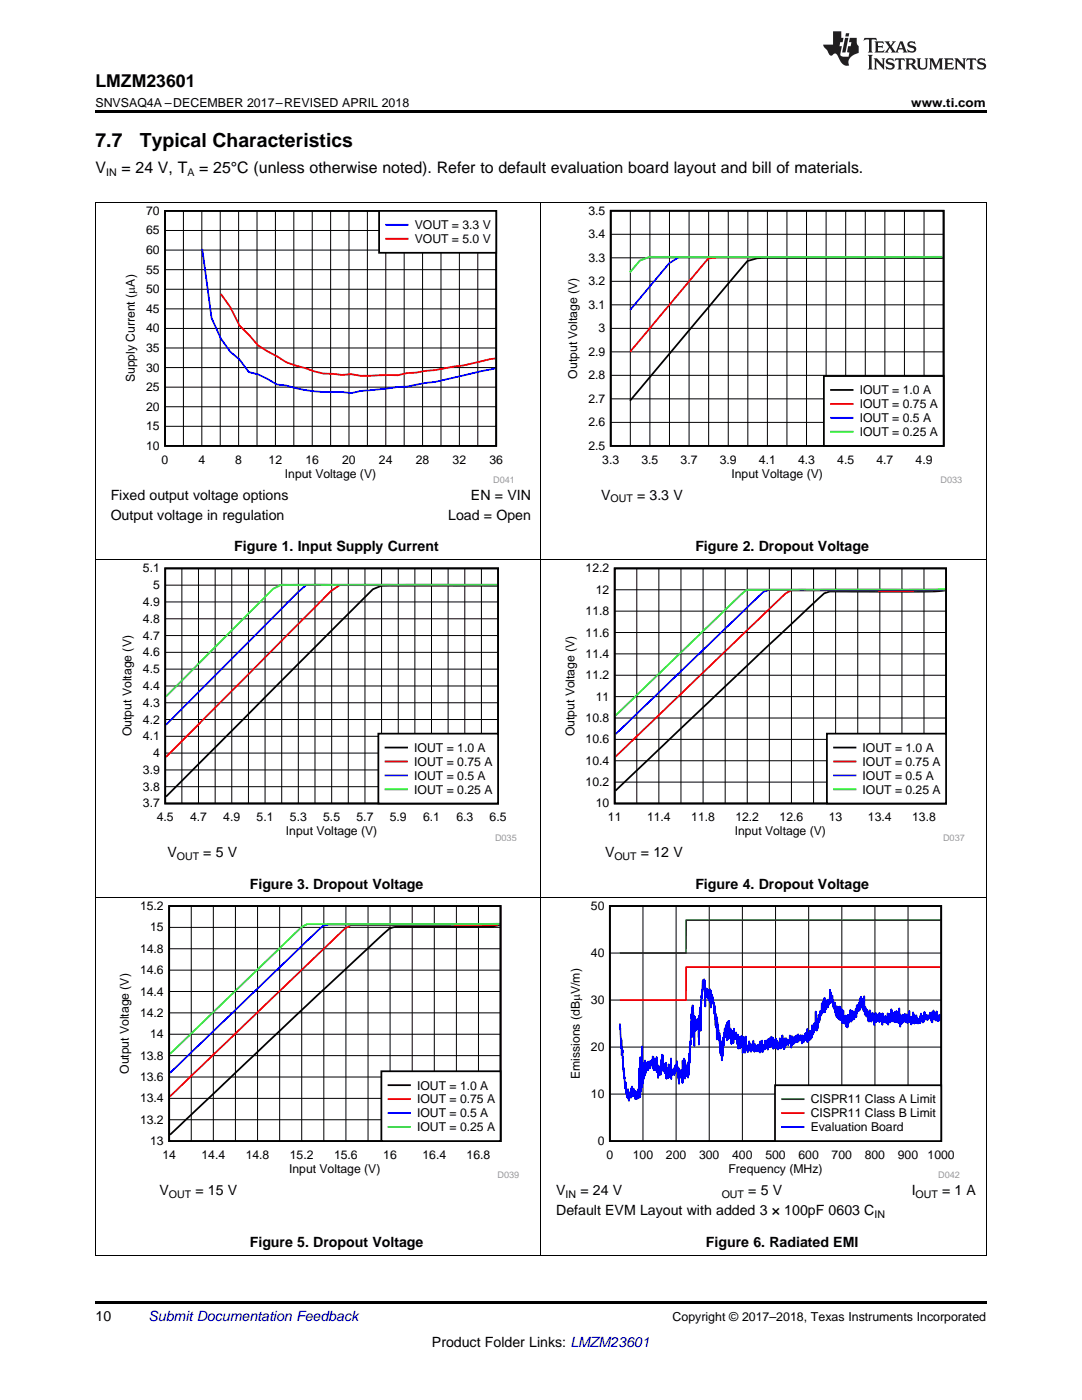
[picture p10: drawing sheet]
<svg xmlns="http://www.w3.org/2000/svg" width="216mm" height="279mm" viewBox="0 0 216 279" stroke-linecap="round" stroke-linejoin="round" font-family="sans-serif">
<path d="M19 250.5h.2zM196.7 250.5h.1zM19 259.7h177.8v.5h-177.8z" fill="#000"/>
<path d="M19.1 179.2v71.3M107.9 179.2v71.3M196.8 179.2v71.3M19 250.5h177.8" fill="none" stroke="#000" stroke-width=".2"/>
<path d="M23.4 179.8h80.2v55.4h-80.2z" fill-rule="evenodd" fill="#fff"/>
<path d="M33.8 180.8h66.1v46.9h-66.1zM99.7 184.6a77 77 0 0 1-10.9 .3h-9.9l-1.1 .4-14.4 13.2-29.5 28" fill="none" stroke="#000" stroke-width=".35"/>
<g fill="none" stroke="#000" stroke-width=".2">
<path d="M33.8 197.9h66.1M33.8 193.6h66.1M33.8 189.3h66.1M33.8 185.1h66.1M38.2 180.8v46.9M42.6 180.8v46.9M47 180.8v46.9M51.4 180.8v46.9M55.8 180.8v46.9M60.2 180.8v46.9M64.6 180.8v46.9M69 180.8v46.9"/>
<path d="M73.4 180.8v46.9M77.8 180.8v46.9M82.3 180.8v46.9M86.7 180.8v46.9M91.1 180.8v46.9M95.5 180.8v46.9M33.8 219.2h66.1M33.8 214.9h66.1M33.8 210.7h66.1M33.8 206.4h66.1M33.8 202.1h66.1M33.8 223.5h66.1"/>
</g>
<path d="M99.7 184.5l-5.4 .2h-24.3l-1.1 .5-35 33.6" fill="none" stroke="#f00" stroke-width=".35"/>
<path d="M99.7 184.4l-34.1 .1-1.1 .2-30.6 29.4" fill="none" stroke="#00f" stroke-width=".35"/>
<path d="M99.7 184.4h-38.5l-1.1 .6-26.2 25.3" fill="none" stroke="#0f0" stroke-width=".35"/>
<path d="M76.1 213.8h23.8v13.9h-23.8z" fill-rule="evenodd" fill="#fff"/>
<path d="M76.1 213.8h23.8v13.9h-23.8zM77.5 216.6h4.3" fill="none" stroke="#000" stroke-width=".35"/>
<path d="M77.5 219.4h4.3" fill="none" stroke="#f00" stroke-width=".35"/>
<path d="M77.5 222.1h4.3" fill="none" stroke="#00f" stroke-width=".35"/>
<path d="M77.5 224.9h4.3" fill="none" stroke="#0f0" stroke-width=".35"/>
<path d="M113.3 179.8h78.2v55.4h-78.2z" fill-rule="evenodd" fill="#fff"/>
<path d="M121.7 180.8h66.1v46.9h-66.1z" fill="none" stroke="#000" stroke-width=".35"/>
<g fill="none" stroke="#000" stroke-width=".2">
<path d="M121.7 199.6h66.1M121.7 190.2h66.1M128.3 180.8v46.9M134.9 180.8v46.9M141.5 180.8v46.9M148.1 180.8v46.9M154.8 180.8v46.9M161.4 180.8v46.9M168 180.8v46.9M174.6 180.8v46.9M181.2 180.8v46.9M121.7 218.3h66.1"/>
<path d="M121.7 209h66.1"/>
</g>
<path d="M187.6 183.6h-50.7v6.6h-13.2" fill="none" stroke="#008000" stroke-width=".35"/>
<path d="M187.6 193h-50.7v6.6h-13.2" fill="none" stroke="#f00" stroke-width=".35"/>
<path d="M187.6 202.9v.6v-.9l-.3 .9v-.3v.6l-.1-1.1v1l-.1-1.2-.2 1.2v-1.9l-.1 1.6v-.4l-.1 .7v-1.6l-.2 1.2v-.9l-.1 1.1-.1-1.8-.3 2.3v-2l-.2 1.8v-1.1v.7l-.2-1.3-.2 1.1v-.4l-.1 .5v-.7l-.2 1-.1-.9-.1 .7v-.9l-.1 1v-.9l-.1 .8-.2-.6v.5v-1.4l-.2 2.1-.1-1.2-.1 1.3-.1-.9v.6l-.1-1.1v.8l-.1-1.2-.2 1.9v-1.2l-.1 1.1-.1-.8-.2 1v-.9l-.2 .8-.2-1.6v1.3l-.1-.4v.3l-.1-.1-.1-.8v1.4l-.1-1.9-.1 1.7-.1-2.1-.1 2.1v-.7l-.1 .8-.1-1v.6v-.9l-.1 1.6-.2-1.5-.1 1v-2.2l-.1 2.2-.2-1.3v.9v-.6l-.2 1.1-.1-1.7-.1 1.6-.1-1.4v1v-.5v.5l-.1-.3v-1l-.2 1.5v-1.2l-.1 1.3-.1-1v1.2l-.1-1.6-.1 1.6-.1-.7v.9l-.1-1-.2 1.6-.1-2.5v1.3l-.1-2.5-.1 3v-1.9l-.1 1.8-.2-2.1v1.5l-.1-1.7-.1 2.2-.1-1.8-.1 1.6v-1.9l-.1 2.1-.1-1.3-.2 1.1v-1.7l-.1 1.4-.1-1.7v2.1l-.1-2.5-.1 1.8-.1 .2-.1-.7v1.4l-.1-1.7v1.4l-.1-.7-.1 .8v-.8l-.1 1.4-.1-2.3v1.4v.2l-.1-.9v1.2l-.1-.5v.6l-.1-1-.1 .7v-1.2l-.2 1.3v-1l-.1 .9v-.5l-.1 .5v-.5v.5l-.2-1.7v2.3l-.2-1.6v.7l-.2-1.1v1.1l-.1-1.2-.1 1.5v-1.8l-.1 1.4v-1.2l-.1 1.6v-1.5l-.2 1.4-.1-1.1v1.1l-.1-1.2-.1 1.4-.1-1.9-.1 1.7-.1-.8v1.6l-.1-1.6v.4v-.8l-.1 1.1-.1-1.5-.1 1.2-.1-1.3v1.1l-.1-.6v1.3l-.2-1.5v1.3l-.1-2-.1 1.7v-1.8l-.1 2.3-.1-1.4v1.3l-.1-1.5v.8l-.2-1.5-.1 1.3v-1.5l-.1 .9-.1-1.1v1.2l-.1-1.5v1.6l-.2-3.7v3l-.1-1.3-.1 .9-.1-2v1.4l-.2-1.4v.9l-.1-1.4v2.3l-.1-1.5-.1 1.9v-2.4l-.1 1.6-.1-.6-.1 1.6v-1.4l-.1 1.4-.2-1v1.5v-1.7l-.1 2.4-.1-1.6-.2 1.6v-1v.9l-.1-.4v.9l-.2-1-.1 1-.1-1.7v1.9l-.1-1.3-.2 1.6v-1.5l-.1 1.1v-2l-.1 2v-.6v1l-.1-1.2-.1 1.4-.1-1.2-.1 1.5v-1.9l-.1 2.6-.1-2.2-.1 2-.2-2.2v1.6l-.1-.8-.1 .8v-.2v-1.1l-.1 1.2-.1-2.5-.1 1.7v-.7l-.2 1.4-.1-2.7-.1 2.1-.1-2.4-.1 2.4-.1-2.6v2.6v-2.3l-.1 2.2v-2.4l-.1 2.3-.1-1.5-.1 1v-1.9l-.2 2.1v-2.1l-.1 1.6-.1-2-.1 .5-.1-1-.1 1.4-.2-1.7v1.3l-.1-2.3-.2 1.1v-1.1v1l-.1-1.5-.1 1.9-.1-2.6-.1 2.7v-.6l-.1 .9-.1-.7-.1 1.2v-1.5l-.1 1.2-.1-.8-.1 1.5-.1-1.7-.2 2.3-.1-2.9-.1 2.9-.2-2.1-.1 2.1v-.7l-.1 .9v-2l-.1 2.3-.1-.1v.3l-.1-1-.2 2.3-.1-1.3v1.3l-.1-1.5-.2 2.9-.1-1.9v2.2l-.1-1.5-.1 1.2v-3.5l-.1 3.5v-.5v.6l-.1-.4-.1 .3v-1.2l-.1 1.9-.2-1-.1 1.4v-1.9l-.1 2.5v-1.2l-.2 1.5-.2-1.7-.1 1.9-.1-1.5-.1 1.5-.1-1.2v1.4v-1.6l-.1 1.8v-2.7l-.2 2.3-.1-1.4-.1 1.3v-1.2v1.2l-.1-.7-.1 .8v-.9l-.1 1.3-.1-1.2-.1 .8-.1-1-.1 1.6-.2-1.6v1l-.2-.8-.2 .9-.1-1.3-.1 1.5-.2-1.3v1.4l-.2-1.3v1.3l-.1-1.2-.1 1.2v-.5l-.1 .8-.1-.7-.1 .7-.2-1.5v1.6v-.8l-.2 1.5v-1.9l-.1 .7v-1.2l-.1 1.4-.1-1.4-.1 1.4v-.6l-.1 .3-.1-.2v1l-.1-.9-.1 .6v-.8l-.1 .9-.1-1.2-.1 1.4v-1l-.1 .9-.1-1.3v2l-.1-1.4-.1 1.6v-2.1l-.1 1.4v-.8l-.1 .7v-.1l-.1-1.9v2.4v-1.7l-.1 1.8-.1-1.6v1.5l-.1-1v1.3l-.2-2.1-.1 1.6-.1-.7v1.1v-.6l-.1 .9-.2-1.7v1.5l-.2-2-.2 1.6v-1.5l-.1 1.8-.2-1.8-.1 1.9v-2.1l-.1 1.3-.1-1.4-.1 1.5-.1-1.7v1.3l-.1-.5-.1 1.3-.1-1.8v1.3l-.1-.8-.1 .6v-.5l-.1 .4v-.8l-.1 2.1-.1-1.7-.1 1.1-.1-1.3v1.6l-.1-1.5v1.6l-.1-1.6-.1 1.8-.2-1-.1 .8-.1-.6v1.3l-.1-2.3-.1 1.6-.1-.9-.1 1.6-.1-2.2-.1 2.3-.1-1.8-.1 1.5-.1-1.3-.3 1.3v-.8l-.2 .7-.1-1.2-.1 .6v-.8l-.1 1.6-.1-1.3v1.1l-.1-2v1.8l-.1-.6v.7l-.1-1.1-.1 1.1-.1-.9v1.2l-.2-1.6-.1 1.2v-1l-.1 .9v-1.6v1.7l-.1-1.1-.1 1.5-.1-1.1v1.2v-1.3l-.1 .9v-.8l-.1 .7-.1-.7-.1 .8v-2.7l-.1 2.9v-1.5v1.8l-.1-2-.1 1.5-.1-2.7-.2 3.2-.2-3.4-.1 1.4-.2-1.2v2.3l-.1-1.5-.1 1-.1-1.1v1.6v-1.8l-.1 1.9-.1-2.8v2v-1.7l-.1 1.6-.1-2-.1 .9v-1.3l-.1 1.4v-1l-.1 .8-.1-1.1-.1 1.1-.1-1.9-.1 2.9v-2.5l-.1 2.1-.1-1.1v1.3l-.1-1.8v2.2l-.2-3.2-.1 1.2-.1-1-.1 1.8v-2.9v2.5l-.1-3v3.2v-3.3l-.1 3.7-.2-3.4v3.6v-3.3l-.1 1.2-.1-1-.3 1.7v-.9l-.1 2-.1-1v2.4v-1.7l-.2 3.8-.1-2.7-.1 3.5v-3.2l-.1 2.2-.1-1.8v1.5v-2.7l-.1 2.3-.1-3.7-.1 1.5-.2-3.1-.1 1.7-.1-2.3v2.3v-2.4l-.1 3.5v-4.3v2l-.1-2.2v1.4l-.1-1.9v2.3l-.1-3.2-.1 .9v-1.8l-.1 1.7-.2-3-.1 1-.1-1.8-.2 1.4v-2.2v3.4l-.1-3.4-.1 2.3v-2.6v2l-.1-1.5v1.4l-.1-1.7v2.1l-.1-2.1-.1 1.7v-1.2l-.1 .6v-1l-.1 .9-.1-1.3-.1 1.6-.1-1.7-.1 3.7-.2-5.5v1.9l-.1-1.1-.1 .9v-1.5v.8l-.1-.6-.2 3.4v-.5l-.2 7-.1-4.7-.2 4.3v-2.2v5.4l-.1-5.7v4.3v-3.5l-.1 1.7v-1.9l-.1 1.9v-2v1.8l-.1-1.4-.2 1.8-.1-1.6v.4v-.3l-.1 1.7-.1-2.8v5.9l-.1-5.9v3.7l-.1-3.9v4.3l-.2-6.4v3.4l-.1-2.8-.4 9.9-.1-2.4v3.4v-1.9l-.1 1.6v-.3v3v-2.6l-.2 3.2v-3.1l-.1 2.8-.1-2.1-.1 1.9-.1-1.6v1.7v-1.6l-.1 .7-.1-.5v2l-.1-3.8v2.1l-.1-2.3-.3 4.1v-3.7v4.4l-.1-1.5v.4v-.5l-.1 .4-.1-1.3-.1 1.4-.2-.9v1.1l-.1-1.9v3l-.1-2.9v1.8l-.1-2.2v1.1l-.2-2.3v1.5l-.1-1-.1 1.6-.1-1.4-.1 1v-.8l-.1 1.7-.1-1.3v1.5v-1.2l-.3 .9v-.3l-.1 .5v-.8l-.1 .7v-1.1l-.1 2.1v-4.2l-.1 3.6-.1-1.2-.1 1v-1.5l-.1 1.6-.1-2.3v2.7l-.2-1.9v1.3v-.7l-.2 1.5-.2-3.2v1.5v-1.3l-.2 1.9-.2-1.8v1.3v-1.2l-.1 .9v-2.8l-.1 3.1-.1-3.2v3l-.1-2.2-.2 3.2v-1.8l-.1 1.2-.1-1-.2 1.8-.1-1v1.4l-.1-2.6-.1 1.5-.1-3.1v2.7l-.1-.5v.5v-.4l-.1 .1v-1.1l-.1 1.2-.1-2-.1 2.2-.1-2.7-.1 2.4-.1-2.5v1.3l-.1-.2v.2v-.6l-.1 1.1-.1-.9-.1 1.3-.1-1.3v1.4v-1.1l-.1 1.2v-1.2l-.1 1.3v-1.1l-.1 .9-.1-1.2-.1 1.7-.1-1.5-.1 1.3v-.7l-.2 1.5-.1-2.6-.1 3.1-.1-1-.1 1.5v-3.1l-.1 4.2-.2-7.5v8.2l-.1 .1-.1-4v4.8l-.1-6.9-.1 7.9-.1-1v1.2v-5.9l-.2 5.7v-1.5l-.1 1.7v-.4l-.1 .6-.1-1.3-.1 1.4v-1.5l-.2 .8v-.9l-.1 1.5-.1-1.6-.1 1-.1-1.4v1.3l-.1-.7-.1 .6-.1-.4v-1.3l-.1 2.1v-.7v.8l-.1-1.8-.1 1.8-.1-.4-.1 .5v-1.1l-.1 1.7-.2-2.3-.1 1.7-.1-.8v.6l-.2-2.8-.1 1.2-.1-.8-.2-3.4-.1 .8-.1-.8-.2-3.8v1.3l-.1-3.1v1.7l-.3-4.8v.8" fill="none" stroke="#00f" stroke-width=".35"/>
<path d="M154.6 216.6h33.2v11.1h-33.2z" fill-rule="evenodd" fill="#fff"/>
<path d="M154.6 216.6h33.2v11.1h-33.2z" fill="none" stroke="#000" stroke-width=".35"/>
<path d="M156.1 219.4h4.2" fill="none" stroke="#008000" stroke-width=".35"/>
<path d="M156.1 222.1h4.2" fill="none" stroke="#f00" stroke-width=".35"/>
<path d="M156.1 224.9h4.2" fill="none" stroke="#00f" stroke-width=".35"/>
<path d="M19.1 111.8v67.4M107.9 111.8v67.4M196.8 111.8v67.4M19 179.1h177.8" fill="none" stroke="#000" stroke-width=".2"/>
<path d="M23.9 112.5h79.2v55.3h-79.2z" fill-rule="evenodd" fill="#fff"/>
<path d="M33 113.4h66.4v47h-66.4zM99.2 116.9h-23.1l-1.7 .7-41.3 41.4" fill="none" stroke="#000" stroke-width=".35"/>
<g fill="none" stroke="#000" stroke-width=".2">
<path d="M33 116.8h66.4M36.3 113.4v47M39.6 113.4v47M42.9 113.4v47M46.2 113.4v47M49.6 113.4v47M52.9 113.4v47M56.2 113.4v47M59.5 113.4v47M62.9 113.4v47M66.2 113.4v47M69.5 113.4v47"/>
<path d="M72.8 113.4v47M76.1 113.4v47M79.5 113.4v47M82.8 113.4v47M86.1 113.4v47M89.4 113.4v47M92.7 113.4v47M96.1 113.4v47M33 136.9h66.4M33 133.5h66.4M33 130.2h66.4M33 126.8h66.4"/>
<path d="M33 123.5h66.4M33 120.1h66.4M33 157h66.4M33 153.7h66.4M33 150.3h66.4M33 146.9h66.4M33 143.6h66.4M33 140.3h66.4"/>
</g>
<path d="M99.2 116.8h-31.4l-1.7 1.1-33 33.2" fill="none" stroke="#f00" stroke-width=".35"/>
<path d="M99.2 116.7h-38.1l-1.6 1.5-26.4 26.5" fill="none" stroke="#00f" stroke-width=".35"/>
<path d="M99.2 116.7h-43l-1.7 .8-21.4 21.5" fill="none" stroke="#0f0" stroke-width=".35"/>
<path d="M75.5 146.4h23.9v14h-23.9z" fill-rule="evenodd" fill="#fff"/>
<path d="M75.5 146.4h23.9v14h-23.9zM76.9 149.2h4.3" fill="none" stroke="#000" stroke-width=".35"/>
<path d="M76.9 152h4.3" fill="none" stroke="#f00" stroke-width=".35"/>
<path d="M76.9 154.8h4.3" fill="none" stroke="#00f" stroke-width=".35"/>
<path d="M76.9 157.5h4.3" fill="none" stroke="#0f0" stroke-width=".35"/>
<path d="M112.3 112.5h80.2v55.3h-80.2z" fill-rule="evenodd" fill="#fff"/>
<path d="M122.7 113.4h66.1v47h-66.1zM188.6 117.8l-2.1 .2-3.3 .1-17.6-.1-1.1 .4-41.7 39.4" fill="none" stroke="#000" stroke-width=".35"/>
<g fill="none" stroke="#000" stroke-width=".2">
<path d="M122.7 117.7h66.1M127.1 113.4v47M131.5 113.4v47M135.9 113.4v47M140.3 113.4v47M144.7 113.4v47M149.1 113.4v47M153.5 113.4v47M157.9 113.4v47M162.3 113.4v47M166.7 113.4v47M171.2 113.4v47"/>
<path d="M175.6 113.4v47M180 113.4v47M184.4 113.4v47M122.7 139h66.1M122.7 134.8h66.1M122.7 130.5h66.1M122.7 126.2h66.1M122.7 122h66.1M122.7 156.1h66.1M122.7 151.8h66.1M122.7 147.6h66.1M122.7 143.3h66.1"/>
</g>
<path d="M188.6 117.7l-6.5 .2-24.2-.1-1.2 .6-33.9 32.6" fill="none" stroke="#f00" stroke-width=".35"/>
<path d="M188.6 117.7h-35.2l-1.1 .4-29.5 28.4" fill="none" stroke="#00f" stroke-width=".35"/>
<path d="M188.6 117.6l-39.6 .1-1.1 .9-25.1 24.2" fill="none" stroke="#0f0" stroke-width=".35"/>
<path d="M165 146.4h23.8v14h-23.8z" fill-rule="evenodd" fill="#fff"/>
<path d="M165 146.4h23.8v14h-23.8zM166.4 149.2h4.3" fill="none" stroke="#000" stroke-width=".35"/>
<path d="M166.4 152h4.3" fill="none" stroke="#f00" stroke-width=".35"/>
<path d="M166.4 154.8h4.3" fill="none" stroke="#00f" stroke-width=".35"/>
<path d="M166.4 157.5h4.3" fill="none" stroke="#0f0" stroke-width=".35"/>
<path d="M19.1 40.4v71.4M107.9 40.4v71.4M196.8 40.4v71.4M19 111.7h177.8" fill="none" stroke="#000" stroke-width=".2"/>
<path d="M24.6 41.1h77.8v55.3h-77.8z" fill-rule="evenodd" fill="#fff"/>
<path d="M32.9 42.1h66.1v46.9h-66.1z" fill="none" stroke="#000" stroke-width=".35"/>
<g fill="none" stroke="#000" stroke-width=".2">
<path d="M32.9 57.7h66.1M32.9 53.8h66.1M32.9 49.9h66.1M32.9 46h66.1M36.6 42.1v46.9M40.3 42.1v46.9M43.9 42.1v46.9M47.6 42.1v46.9M51.3 42.1v46.9M55 42.1v46.9M58.6 42.1v46.9M62.3 42.1v46.9"/>
<path d="M66 42.1v46.9M69.6 42.1v46.9M73.3 42.1v46.9M77 42.1v46.9M80.6 42.1v46.9M84.3 42.1v46.9M88 42.1v46.9M91.7 42.1v46.9M95.3 42.1v46.9M32.9 77.3h66.1M32.9 73.4h66.1M32.9 69.4h66.1"/>
<path d="M32.9 65.5h66.1M32.9 61.6h66.1M32.9 85.1h66.1M32.9 81.2h66.1"/>
</g>
<path d="M40.4 49.7l1.8 13.8 1.9 4.1 1.8 2.6 1.9 1.5 1.8 2.6 1.9 .4 3.7 2 1.9 .2a31.4 31.4 0 0 0 11.1 1.3l1.9 .3 1.8-.5 7.5-.8h1.8l3.7-.8 1.9-.2 12-2.7" fill="none" stroke="#00f" stroke-width=".35"/>
<path d="M44.1 58.7l1.8 2.6 1.9 3.7 3.7 3.9 5.6 3.4 5.6 1.8 1.8 .4 3.7 .3 1.9-.1 1.8 .3 7.5-.1 1.8-.4a113 113 0 0 0 16.7-2.9l.9-.1" fill="none" stroke="#f00" stroke-width=".35"/>
<path d="M75.6 42.1h23.4v8.4h-23.4z" fill-rule="evenodd" fill="#fff"/>
<path d="M75.6 42.1h23.4v8.4h-23.4z" fill="none" stroke="#000" stroke-width=".35"/>
<path d="M77.1 44.9h4.2" fill="none" stroke="#00f" stroke-width=".35"/>
<path d="M77.1 47.6h4.2" fill="none" stroke="#f00" stroke-width=".35"/>
<path d="M112.8 41.1h79.2v55.3h-79.2z" fill-rule="evenodd" fill="#fff"/>
<path d="M121.9 42.1h66.4v46.9h-66.4zM188.1 51.5h-35.1h-1.9l-2 .6-23.4 27.9" fill="none" stroke="#000" stroke-width=".35"/>
<g fill="none" stroke="#000" stroke-width=".2">
<path d="M121.9 56.1h66.4M121.9 51.5h66.4M121.9 46.8h66.4M125.8 42.1v46.9M129.7 42.1v46.9M133.6 42.1v46.9M137.5 42.1v46.9M141.4 42.1v46.9M145.3 42.1v46.9M149.2 42.1v46.9M153.1 42.1v46.9M157 42.1v46.9"/>
<path d="M160.9 42.1v46.9M164.8 42.1v46.9M168.7 42.1v46.9M172.7 42.1v46.9M176.6 42.1v46.9M180.5 42.1v46.9M184.4 42.1v46.9M121.9 79.6h66.4M121.9 74.9h66.4M121.9 70.2h66.4M121.9 65.5h66.4M121.9 60.8h66.4"/>
<path d="M121.9 84.3h66.4"/>
</g>
<path d="M188.1 51.3h-44.8l-2 .3-15.6 18.6" fill="none" stroke="#f00" stroke-width=".35"/>
<path d="M188.1 51.3h-52.6l-2 1.3-7.8 9.3" fill="none" stroke="#00f" stroke-width=".35"/>
<path d="M188.1 51.3h-58.5l-1.9 .7-2 2.3" fill="none" stroke="#0f0" stroke-width=".35"/>
<path d="M164.4 75h23.9v14h-23.9z" fill-rule="evenodd" fill="#fff"/>
<path d="M164.4 75h23.9v14h-23.9zM165.8 77.8h4.3" fill="none" stroke="#000" stroke-width=".35"/>
<path d="M165.8 80.6h4.3" fill="none" stroke="#f00" stroke-width=".35"/>
<path d="M165.8 83.4h4.3" fill="none" stroke="#00f" stroke-width=".35"/>
<path d="M165.8 86.2h4.3" fill="none" stroke="#0f0" stroke-width=".35"/>
<path d="M19 40.4h177.8" fill="none" stroke="#000" stroke-width=".2"/>
<path d="M19 22h177.8v.5h-177.8z" fill="#000"/>
<g fill="#231f20">
<path d="M172.5 7.6l-.1 .5 .4-.2h.6v.1v2.1l-.2 .4h.9l-.2-.4v-2.1l.1-.1h.5l.5 .2-.2-.5zM174.5 8.3l.2 .3v1.5l-.2 .4h1.8l.2-.6a1.04 1.04 0 0 1-1.3 .2v-.7h.6l.3 .2v-.6l-.3 .2h-.6v-.6l.8-.1 .4 .3-.2-.5zM176.5 8.3l.9 1.1-.9 1.1h.8l-.2-.2 .4-.7 .5 .7-.2 .2h1.5l-.2-.2 .2-.4h.9l.1 .4-.2 .2h1l-.3-.3-.7-1.9h-.5l-.9 2-.8-1 .9-1h-.8l.1 .3-.4 .5-.3-.6 .1-.2zM179.7 8.6l.4 1h-.7zM181.3 8.4a.63 .63 0 0 0-.2 .7 .63 .63 0 0 0 .6 .4l.6 .2 .1 .2a.75 .75 0 0 1-.7 .4 .75 .75 0 0 1-.6-.5l.1 .7 .1-.1a1.11 1.11 0 0 0 1.5-.6 1.13 1.13 0 0 0-1.2-.8l-.1-.4a1.04 1.04 0 0 1 1.2 .2l-.2-.5-.2 .1-.4-.2zM173.2 10.9l.2 .4v2.2l-.2 .4h1l-.3-.4v-2.2l.3-.4zM174.3 11.6l.3 .4v1.5l-.3 .4h.8l-.2-.4v-1.3l1.5 1.7v-1.9l.2-.4h-.7l.2 .4v.9l-1.1-1.3zM177 11.8a.62 .62 0 0 0-.2 .7 .62 .62 0 0 0 .6 .4l.6 .1 .1 .3a.76 .76 0 0 1-.7 .3 .76 .76 0 0 1-.7-.4l.2 .7 .1-.1a1.11 1.11 0 0 0 1.5-.6 1.13 1.13 0 0 0-1.2-.8l-.1-.4a1.04 1.04 0 0 1 1.2 .2l-.2-.6-.2 .1-.5-.1zM178.7 11.6l-.2 .6a.61 .61 0 0 1 .8-.3v1.6l-.2 .4h.9l-.2-.4v-1.6a.63 .63 0 0 1 .7 .3l-.1-.6zM180.6 11.6l.3 .4v1.5l-.3 .4h1l-.2-.2-.1-.8 .6 .2a.76 .76 0 0 0 1.2 .7l-1-1a.58 .58 0 0 0 .6-.5 .58 .58 0 0 0-.5-.6zM181.4 11.9h.1a.45 .45 0 0 1 .5 .1 .45 .45 0 0 1 .1 .5l-.8 .2zM182.9 11.6l.2 .2a2.17 2.17 0 0 0 .3 1.9 .99 .99 0 0 0 1.6-.6v-1.1l.2-.4h-.7l.2 .2a1.92 1.92 0 0 1-.2 1.8 .6 .6 0 0 1-.9-.5v-1.1l.2-.4zM185.4 11.6l.2 .4v1.5l-.2 .4h.7l-.2-.4v-1.4l.8 1.8 .8-1.8v1.4l-.2 .4h.9l-.2-.4v-1.5l.2-.4h-.8l-.6 1.5-.6-1.5zM188.4 11.6l.2 .4v1.5l-.2 .4h1.8l.1-.6a1.04 1.04 0 0 1-1.2 .1v-.6h.5l.4 .2v-.6l-.4 .2h-.5v-.7h.8l.3 .3-.1-.6zM190.5 11.6l.2 .4v1.5l-.2 .4h.7l-.2-.4v-1.3l1.5 1.7v-1.9l.2-.4h-.7l.2 .4v.9l-1.1-1.3zM192.9 11.6l-.1 .6a.61 .61 0 0 1 .7-.3l.1 1.6-.3 .4h1l-.3-.4 .1-1.6a.63 .63 0 0 1 .7 .3l-.1-.6zM195.2 11.8a.62 .62 0 0 0-.2 .7 .62 .62 0 0 0 .6 .4l.6 .1 .1 .3a.76 .76 0 0 1-.7 .3 .76 .76 0 0 1-.6-.4l.1 .7 .1-.1a1.11 1.11 0 0 0 1.6-.6 1.13 1.13 0 0 0-1.3-.8l-.1-.4a1.04 1.04 0 0 1 1.2 .2l-.1-.6-.2 .1-.5-.1z"/>
<path d="M166.2 6.3v2.6h-1.9v.4l.8 .9a.91 .91 0 0 0 1 .8 .56 .56 0 0 1 .5-.3 .56 .56 0 0 1 .5 .3l.4 .8a1.53 1.53 0 0 0 1.9 1.2 1.54 1.54 0 0 1 1-2.1l.9-.3v-1.4a1.52 1.52 0 0 1-.4-1.6h-1.3l-.2 .8h.5l-.2 .8h-.5l-.1 1v.2l.4 .1-.2 .8a1.93 1.93 0 0 1-1.6-.3l.3-1.8h-.5l.2-.8h.4l.2-.8h-.4v-1.3zM168.6 7.6l-.6 2.9h.7l.6-2.9zM168.8 6.6l-.1 .7h.6l.2-.7z"/>
</g>
<g font-size="3.9">
<text x="19" y="29.3">7.7</text>
<text x="27.9" y="29.3">Typical Characteristics</text>
</g>
<text font-size="3.5" x="19" y="17.3">LMZM23601</text>
<g font-size="3.2">
<text x="19" y="34.4">V</text>
<text x="24.2" y="34.4">= 24 V, T</text>
<text x="39.8" y="34.4">= 25°C (unless otherwise noted). Refer to default evaluation board layout and bill of materials.</text>
</g>
<g font-size="2.8">
<text x="22.1" y="99.7">Fixed output voltage options</text>
<text x="94" y="99.7">EN = VIN</text>
<text x="119.9" y="99.7">V</text>
<text x="127.1" y="99.7">= 3.3 V</text>
<text x="22.1" y="103.7">Output voltage in regulation</text>
<text x="89.4" y="103.7">Load = Open</text>
<text x="46.7" y="110">Figure 1. Input Supply Current</text>
<text x="138.7" y="110">Figure 2. Dropout Voltage</text>
<text x="33.4" y="171.1">V</text>
<text x="40.6" y="171.1">= 5 V</text>
<text x="120.7" y="171.1">V</text>
<text x="127.9" y="171.1">= 12 V</text>
<text x="49.8" y="177.4">Figure 3. Dropout Voltage</text>
<text x="138.7" y="177.4">Figure 4. Dropout Voltage</text>
<text x="31.8" y="238.4">V</text>
<text x="39" y="238.4">= 15 V</text>
<text x="111" y="238.4">V</text>
<text x="115.8" y="238.4">= 24 V</text>
<text x="149.3" y="238.4">= 5 V</text>
<text x="181.9" y="238.4">I</text>
<text x="188" y="238.4">= 1 A</text>
<text x="111" y="242.4">Default EVM Layout with added 3 × 100pF 0603 C</text>
<text x="49.8" y="248.8">Figure 5. Dropout Voltage</text>
<text x="140.9" y="248.8">Figure 6. Radiated EMI</text>
<text x="19" y="263.6">10</text>
<text x="86.2" y="268.9">Product Folder Links: LMZM23601</text>
</g>
<text font-size="2.8" fill="#0000c8" x="29.6" y="263.6">Submit Documentation Feedback</text>
<g font-size="2.5">
<text x="19" y="21.4">SNVSAQ4A –DECEMBER 2017–REVISED APRIL 2018</text>
<text x="181.8" y="21.4">www.ti.com</text>
<text x="134.2" y="263.6">Copyright © 2017–2018, Texas Instruments Incorporated</text>
</g>
<g font-size="2.4">
<text x="29.1" y="46.8">65</text>
<text x="29.1" y="42.9">70</text>
<text x="82.8" y="45.7">VOUT = 3.3 V</text>
<text x="117.4" y="47.6">3.4</text>
<text x="117.4" y="42.9">3.5</text>
<text x="29.1" y="50.7">60</text>
<text x="82.8" y="48.5">VOUT = 5.0 V</text>
<text x="117.4" y="52.3">3.3</text>
<text x="29.1" y="58.5">50</text>
<text x="29.1" y="54.6">55</text>
<text x="117.4" y="56.9">3.2</text>
<text x="29.1" y="62.4">45</text>
<text x="117.4" y="61.6">3.1</text>
<text x="29.1" y="70.2">35</text>
<text x="29.1" y="66.3">40</text>
<text x="117.4" y="71">2.9</text>
<text x="119.4" y="66.3">3</text>
<text x="26.9" y="76.3" transform="rotate(-90 26.9 76.3)">Supply Current (PA)</text>
<text x="29.1" y="74.2">30</text>
<text x="115.1" y="75.6" transform="rotate(-90 115.1 75.6)">Output Voltage (V)</text>
<text x="117.4" y="75.7">2.8</text>
<text x="29.1" y="82">20</text>
<text x="29.1" y="78.1">25</text>
<text x="117.4" y="80.4">2.7</text>
<text x="171.6" y="78.7">IOUT = 1.0 A</text>
<text x="171.6" y="81.5">IOUT = 0.75 A</text>
<text x="29.1" y="85.9">15</text>
<text x="29.1" y="89.8">10</text>
<text x="117.4" y="85.1">2.6</text>
<text x="117.4" y="89.8">2.5</text>
<text x="171.6" y="84.2">IOUT = 0.5 A</text>
<text x="171.6" y="87">IOUT = 0.25 A</text>
<text x="32.2" y="92.6">0</text>
<text x="39.6" y="92.6">4</text>
<text x="46.9" y="92.6">8</text>
<text x="53.6" y="92.6">12</text>
<text x="56.9" y="95.3">Input Voltage (V)</text>
<text x="60.9" y="92.6">16</text>
<text x="68.3" y="92.6">20</text>
<text x="75.6" y="92.6">24</text>
<text x="83" y="92.6">28</text>
<text x="90.3" y="92.6">32</text>
<text x="97.7" y="92.6">36</text>
<text x="120.2" y="92.6">3.3</text>
<text x="128" y="92.6">3.5</text>
<text x="135.8" y="92.6">3.7</text>
<text x="143.6" y="92.6">3.9</text>
<text x="146" y="95.3">Input Voltage (V)</text>
<text x="151.4" y="92.6">4.1</text>
<text x="159.2" y="92.6">4.3</text>
<text x="167.1" y="92.6">4.5</text>
<text x="174.9" y="92.6">4.7</text>
<text x="182.7" y="92.6">4.9</text>
<text x="28.5" y="114.2">5.1</text>
<text x="30.5" y="117.6">5</text>
<text x="116.9" y="114.2">12.2</text>
<text x="118.9" y="118.5">12</text>
<text x="28.5" y="124.3">4.8</text>
<text x="28.5" y="120.9">4.9</text>
<text x="116.9" y="122.8">11.8</text>
<text x="28.5" y="131">4.6</text>
<text x="28.5" y="127.6">4.7</text>
<text x="116.9" y="131.3">11.4</text>
<text x="116.9" y="127">11.6</text>
<text x="28.5" y="137.7">4.4</text>
<text x="28.5" y="134.3">4.5</text>
<text x="116.9" y="135.6">11.2</text>
<text x="28.5" y="141">4.3</text>
<text x="118.9" y="139.8">11</text>
<text x="26.2" y="147" transform="rotate(-90 26.2 147)">Output Voltage (V)</text>
<text x="28.5" y="147.7">4.1</text>
<text x="28.5" y="144.4">4.2</text>
<text x="114.6" y="147" transform="rotate(-90 114.6 147)">Output Voltage (V)</text>
<text x="116.9" y="148.4">10.6</text>
<text x="116.9" y="144.1">10.8</text>
<text x="28.5" y="154.5">3.9</text>
<text x="30.5" y="151.1">4</text>
<text x="82.7" y="150.1">IOUT = 1.0 A</text>
<text x="82.7" y="152.8">IOUT = 0.75 A</text>
<text x="82.7" y="155.6">IOUT = 0.5 A</text>
<text x="116.9" y="152.6">10.4</text>
<text x="172.1" y="150.1">IOUT = 1.0 A</text>
<text x="172.1" y="152.8">IOUT = 0.75 A</text>
<text x="172.1" y="155.6">IOUT = 0.5 A</text>
<text x="28.5" y="161.2">3.7</text>
<text x="28.5" y="157.8">3.8</text>
<text x="82.7" y="158.4">IOUT = 0.25 A</text>
<text x="116.9" y="156.9">10.2</text>
<text x="118.9" y="161.2">10</text>
<text x="172.1" y="158.4">IOUT = 0.25 A</text>
<text x="31.3" y="163.9">4.5</text>
<text x="37.9" y="163.9">4.7</text>
<text x="44.6" y="163.9">4.9</text>
<text x="51.2" y="163.9">5.1</text>
<text x="57.1" y="166.7">Input Voltage (V)</text>
<text x="57.8" y="163.9">5.3</text>
<text x="64.5" y="163.9">5.5</text>
<text x="71.1" y="163.9">5.7</text>
<text x="77.8" y="163.9">5.9</text>
<text x="84.4" y="163.9">6.1</text>
<text x="91.1" y="163.9">6.3</text>
<text x="97.7" y="163.9">6.5</text>
<text x="121.3" y="163.9">11</text>
<text x="129.1" y="163.9">11.4</text>
<text x="137.9" y="163.9">11.8</text>
<text x="146.6" y="166.7">Input Voltage (V)</text>
<text x="146.7" y="163.9">12.2</text>
<text x="155.6" y="163.9">12.6</text>
<text x="165.4" y="163.9">13</text>
<text x="173.2" y="163.9">13.4</text>
<text x="182" y="163.9">13.8</text>
<text x="28" y="181.6">15.2</text>
<text x="30" y="185.9">15</text>
<text x="117.9" y="181.6">50</text>
<text x="28" y="190.1">14.8</text>
<text x="117.9" y="191">40</text>
<text x="28" y="194.4">14.6</text>
<text x="28" y="202.9">14.2</text>
<text x="28" y="198.7">14.4</text>
<text x="117.9" y="200.4">30</text>
<text x="30" y="207.2">14</text>
<text x="117.9" y="209.8">20</text>
<text x="25.7" y="214.3" transform="rotate(-90 25.7 214.3)">Output Voltage (V)</text>
<text x="28" y="215.7">13.6</text>
<text x="28" y="211.5">13.8</text>
<text x="115.7" y="215.3" transform="rotate(-90 115.7 215.3)">Emissions (dBPV/m)</text>
<text x="28" y="220">13.4</text>
<text x="83.2" y="217.4">IOUT = 1.0 A</text>
<text x="83.2" y="220.2">IOUT = 0.75 A</text>
<text x="117.9" y="219.1">10</text>
<text x="161.8" y="220.2">CISPR11 Class A Limit</text>
<text x="28" y="224.3">13.2</text>
<text x="83.2" y="223">IOUT = 0.5 A</text>
<text x="83.2" y="225.8">IOUT = 0.25 A</text>
<text x="161.8" y="223">CISPR11 Class B Limit</text>
<text x="161.8" y="225.8">Evaluation Board</text>
<text x="30" y="228.5">13</text>
<text x="32.4" y="231.3">14</text>
<text x="40.2" y="231.3">14.4</text>
<text x="49" y="231.3">14.8</text>
<text x="57.8" y="231.3">15.2</text>
<text x="66.7" y="231.3">15.6</text>
<text x="76.5" y="231.3">16</text>
<text x="84.3" y="231.3">16.4</text>
<text x="93.1" y="231.3">16.8</text>
<text x="119.3" y="228.5">0</text>
<text x="121" y="231.3">0</text>
<text x="126.3" y="231.3">100</text>
<text x="132.9" y="231.3">200</text>
<text x="139.5" y="231.3">300</text>
<text x="146.1" y="231.3">400</text>
<text x="152.7" y="231.3">500</text>
<text x="159.3" y="231.3">600</text>
<text x="165.9" y="231.3">700</text>
<text x="172.6" y="231.3">800</text>
<text x="179.2" y="231.3">900</text>
<text x="185.1" y="231.3">1000</text>
<text x="57.7" y="234.1">Input Voltage (V)</text>
<text x="145.3" y="234.1">Frequency (MHz)</text>
</g>
<g font-size="2.1">
<text x="21.2" y="35.1">IN</text>
<text x="37.4" y="35.1">A</text>
<text x="121.8" y="100.3">OUT</text>
<text x="35.3" y="171.6">OUT</text>
<text x="122.6" y="171.6">OUT</text>
<text x="33.7" y="239">OUT</text>
<text x="112.9" y="239">IN</text>
<text x="144" y="239">OUT</text>
<text x="182.7" y="239">OUT</text>
<text x="174.5" y="243">IN</text>
</g>
<g font-size="1.8" fill="#999">
<text x="98.4" y="96.4">D041</text>
<text x="187.7" y="96.4">D033</text>
<text x="98.8" y="167.8">D035</text>
<text x="188.2" y="167.8">D037</text>
<text x="99.3" y="235.2">D039</text>
<text x="187.2" y="235.2">D042</text>
</g>
</svg>
